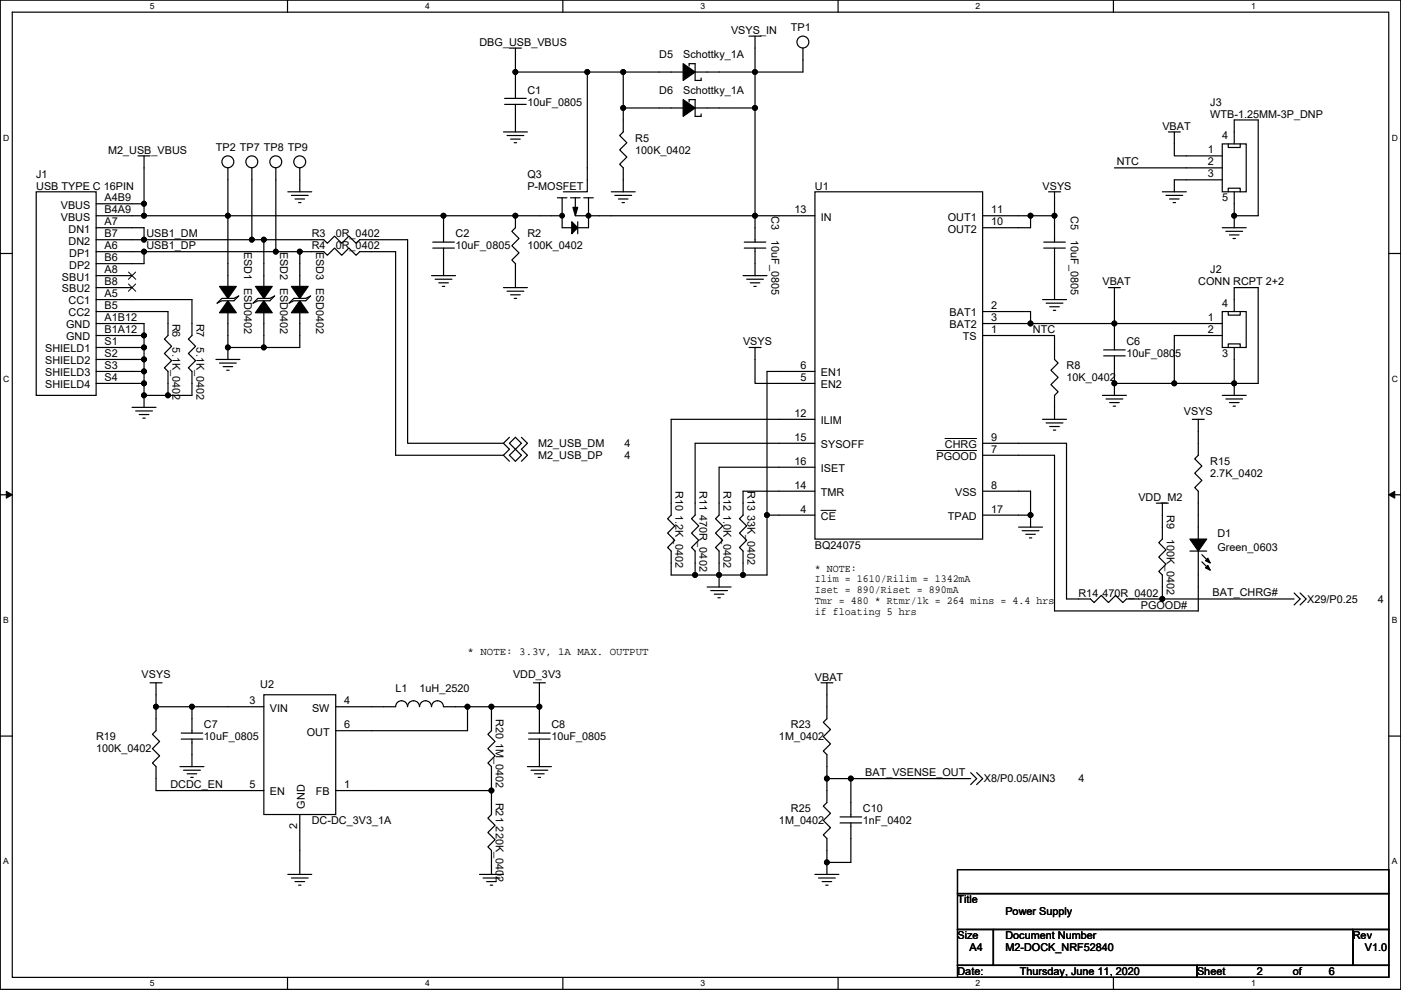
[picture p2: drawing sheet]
<svg xmlns="http://www.w3.org/2000/svg" width="297mm" height="210mm" viewBox="0 0 297 210" stroke-linecap="round" stroke-linejoin="round" font-family="sans-serif">
<path d="M.1 0h296.9v209.8h-296.9zM2.6 2.6h291.8v204.7h-291.8z" fill="none" stroke="#000" stroke-width=".25"/>
<g fill="#fff">
<path d="M31.8 .3h1v2h-1z"/>
<path d="M31.8 207.6h1v2h-1z"/>
</g>
<path d="M61 0v2.6M61 207.3v2.5" fill="none" stroke="#000" stroke-width=".25"/>
<g fill="#fff">
<path d="M90.1 .3h1v2h-1z"/>
<path d="M90.1 207.6h1v2h-1z"/>
</g>
<path d="M119.3 0v2.6M119.3 207.3v2.5" fill="none" stroke="#000" stroke-width=".25"/>
<g fill="#fff">
<path d="M148.5 .3h1v2h-1z"/>
<path d="M148.5 207.6h1v2h-1z"/>
</g>
<path d="M177.7 0v2.6M177.7 207.3v2.5" fill="none" stroke="#000" stroke-width=".25"/>
<g fill="#fff">
<path d="M206.9 .3h1v2h-1z"/>
<path d="M206.9 207.6h1v2h-1z"/>
</g>
<path d="M236.1 0v2.6M236.1 207.3v2.5" fill="none" stroke="#000" stroke-width=".25"/>
<g fill="#fff">
<path d="M265.2 .3h1v2h-1z"/>
<path d="M265.2 207.6h1v2h-1z"/>
<path d="M.7 28.2h1.3v2h-1.3z"/>
<path d="M295.1 28.2h1.3v2h-1.3z"/>
<path d="M.7 79.4h1.3v2h-1.3z"/>
<path d="M295.1 79.4h1.3v2h-1.3z"/>
</g>
<path d="M.1 53.8h2.5M294.4 53.8h2.6" fill="none" stroke="#000" stroke-width=".25"/>
<g fill="#fff">
<path d="M.7 130.5h1.2v2.1h-1.2z"/>
<path d="M295.1 130.5h1.2v2.1h-1.2z"/>
</g>
<path d="M.1 104.9h2.5M294.4 104.9h2.6" fill="none" stroke="#000" stroke-width=".25"/>
<path d="M1.3 104.2l1.3 .7-1.3 .8zM294.4 104.9l1.3-.7v1.5z" fill="#000" stroke="#000" stroke-width=".21"/>
<g fill="#fff">
<path d="M.7 181.7h1.2v2h-1.2z"/>
<path d="M295.1 181.7h1.2v2h-1.2z"/>
</g>
<g fill="none" stroke="#000" stroke-width=".25">
<path d="M108 10.2h2.5M109.3 10.2v5.1M109.3 15.3v5.6M109.3 15.3h15.2M124.5 15.3v25.4h-5.1M124.5 15.3h7.6M132.1 15.3v7.6M132.1 15.3h12.7M146.1 14v-.5h1.3v3.6h1.3v-.5M147.4 15.3h12.7v7.6M158.8 7.7h2.6M160.1 7.7v7.6h10.1v-5.1"/>
<path d="M29.3 33.1h2.5M30.5 33.1v10.1M48.3 35.6v10.2M53.4 35.6v15.2M58.5 35.6v17.8M63.6 35.6v5.1M106.7 28h5.1M107 22.1h4.6M107 20.9h4.6M107.5 28.7h3.6M108.3 29.5h2M109 30.3h.5"/>
<path d="M109.3 22.1v5.9M132.1 22.9v5.1l-.7 .7 1.5 1.6-1.5 1.5 1.5 1.5-1.5 1.5 .7 .8v5.1M144.8 22.9h-12.7M146.1 21.6v-.5h1.3v3.6h1.3v-.5M147.4 22.9h12.7M160.1 22.9v22.9M236.3 35.6h22.8M247.7 28h2.6M249 28v5.1h10.1M259.1 38.1h-10.1v2.6M259.1 30.5h5.1v10.2h-5.1zM260.4 30.5v.8h2.5v-.8"/>
<path d="M261.7 30.5v-5.1h5.1v20.4h-5.1M7.7 40.7h12.7v43.2h-12.7zM20.4 43.2h10.1M20.4 45.8h10.1M20.4 48.3h10.1v2.5M20.4 50.8h10.1M20.4 53.4h10.1M20.4 58.5h7.6M30.5 45.8h17.8M30.5 53.4v2.5h-10.1M30.5 50.8h22.9M30.5 43.2v2.6"/>
<path d="M30.5 53.4h28M48.3 45.8v15.2M48.3 45.8h45.7M53.4 50.8h2.5M55.9 50.8v10.2M55.9 50.8h12.7l.8 .8 1.5-1.5 1.6 1.5 1.5-1.5 1.5 1.5 .8-.8h10.1v43.2h20.3M58.5 53.4h5.1M61 40.7h5.1M61.8 41.4h3.5M62.5 42.2h2.1M63.3 43h.5M63.6 53.4h5l.8 .7 1.5-1.5 1.5 1.5 1.6-1.5 1.5 1.5 .8-.7h7.6v43.2h22.8"/>
<path d="M63.6 53.4v7.6M91.5 58.5h5.1M91.8 52.6h4.5M91.8 51.4h4.5M92.3 59.2h3.5M93 60h2.1M94 45.8v5.6M94 52.6v5.9M94 45.8h15.3M109.3 45.8h9.9M109.3 45.8v2.5l-.8 .8 1.5 1.5-1.5 1.5 1.5 1.5-1.5 1.6 .8 .7v5.1M118.2 42h2"/>
<path d="M119.2 42v6.3h2M121 42h2M122 42v2.5M122.5 47v2.6M123.8 42h2M124.8 42v6.3h-2.3M129.6 40.7h5.1M130.4 41.4h3.5M131.1 42.2h2.1M131.9 43h.5M157.5 58.5h5.1M157.8 52.6h4.6"/>
<path d="M157.8 51.4h4.6M158.3 59.2h3.6M159.1 60h2M160.1 45.8v5.6M160.1 52.6v5.9M160.1 45.8h-38.1M172.8 40.7h35.5v73.6h-35.5zM172.8 45.8h-12.7M208.3 45.8h10.2M218.5 45.8v2.5h-10.2M218.5 45.8h5.1M221.3 52.6h4.6"/>
<path d="M221.3 51.4h4.6M222.3 40.7h2.6M223.6 45.8v5.6M223.6 40.7v5.1M223.6 52.6v10.9M246.4 40.7h5.1M247.2 41.4h3.6M248 42.2h2M248.7 43h.5M259.1 48.3h5.1M259.9 49.1h3.6M260.4 40.7v-.8h2.5v.8"/>
<path d="M260.7 49.8h2M261.4 50.6h.5M261.7 40.7v5.1M261.7 45.8v2.5M20.4 63.5h20.3v7.7l-.8 .7 1.6 1.5-1.6 1.6 1.6 1.5-1.6 1.5 .8 .8v5.1h-5.1M20.4 66.1h15.2v5.1l-.7 .7 1.5 1.5-1.5 1.6 1.5 1.5-1.5 1.5 .7 .8v5.1M20.4 61h7.6M20.4 68.6h10.1v2.6M20.4 71.2h10.1M20.4 73.7h10.1M20.4 76.2h10.1M20.4 78.8h10.1"/>
<path d="M30.5 73.7v2.5M30.5 78.8v2.5M30.5 76.2v2.6M30.5 71.2v2.5M45.8 76.2h5.1M46 64.3l1.1-1h2.5l1-.5-1 1h-2.5zM46.5 77h3.6M47.3 77.8h2M48.1 78.5h.5M48.3 73.7h7.6M48.3 73.7v2.5M48.3 66.1v7.6"/>
<path d="M54.7 63.3h2.5l1-.5-1 1h-2.5l-1 .5zM55.9 66.1v7.6M61.3 64.3l1-1h2.5l1-.5-1 1h-2.5zM63.6 66.1v7.6h-7.7M93.8 60.7h.5M106.7 61h5.1M107.5 61.8h3.6M108.3 62.5h2M109 63.3h.5M158.8 73.7h2.6M159.8 60.7h.5M160.1 73.7v7.6h12.7"/>
<path d="M172.8 78.8h-10.2v30.5M208.3 71.2h15.3v5l.7 .8-1.5 1.5 1.5 1.6-1.5 1.5 1.5 1.5-.7 .8v5M208.3 66.1h10.2v2.5M208.3 68.6h10.2M218.5 68.6h17.8M221 63.5h5.1M221.8 64.3h3.6M222.6 65.1h2M223.3 65.8h.5M234 75.5h4.6M234 74.2h4.6M235 61h2.5"/>
<path d="M236.3 61v7.6M236.3 68.6v5.6M236.3 75.5v5.8M236.3 68.6h22.8M259.1 71.2h-10.1v10.1M259.1 66.1h5.1v7.6h-5.1zM260.4 66.1v.7h2.5v-.7M260.4 73.7v-.8h2.5v.8M261.7 73.7v7.6M261.7 66.1v-5.1h5.1v20.3h-5.1M20.4 81.3h10.1M28 86.4h5.1"/>
<path d="M28.8 87.2h3.5M29.5 87.9h2.1M30.3 88.7h.5M30.5 81.3v2.6M30.5 83.9v2.5M30.5 83.9h5.1M106.7 94l1.3 1.3-1.3 1.3M106.7 96.6l1.3 1.2M108 92.8l-1.3 1.2M108 96.6l1.3-1.3 1.3 1.3-1.3 1.2zM109.3 92.8l1.3 1.2-1.3 1.3-1.3-1.3zM110.6 92.8l1.2 1.2-1.2 1.3 1.2 1.3-1.2 1.2"/>
<path d="M172.8 88.9h-30.5v20.4l-.8 .7 1.6 1.5-1.6 1.6 1.6 1.5-1.6 1.5 .8 .8v5.1h5.1M172.8 94h-25.4v15.3l-.8 .7 1.5 1.5-1.5 1.6 1.5 1.5-1.5 1.5 .8 .8v5.1M172.8 99.1h-20.3v10.2l-.8 .7 1.5 1.5-1.5 1.6 1.5 1.5-1.5 1.5 .8 .8v7.6M208.3 94h17.8v33h5.1l.8 .8 1.5-1.5 1.5 1.5 1.5-1.5 1.6 1.5 .7-.8h7.6M208.3 96.6h15.3v33h30.5v-12.7M221 88.9h5.1M221.8 89.7h3.6M222.6 90.5h2M223.3 91.2h.5M233.7 83.9h5.1M234.5 84.6h3.6M235.3 85.4h2"/>
<path d="M236 86.1h.5M236.3 81.3v2.6M236.3 81.3h12.7M249 81.3h12.7M252.8 88.9h2.5M254.1 88.9v7.7l-.8 .7 1.5 1.5-1.5 1.6 1.5 1.5-1.5 1.5 .8 .8v10.1M259.1 83.9h5.1M259.9 84.6h3.6M260.7 85.4h2M261.4 86.1h.5M261.7 81.3v2.6M162.6 109.3v12.7h-5.1"/>
<path d="M162.6 109.3h10.2M172.8 104.2h-15.3v5.1l-.7 .7 1.5 1.5-1.5 1.6 1.5 1.5-1.5 1.5 .7 .8v5.1M208.3 104.2h10.2v5.1M208.3 109.3h10.2M216 111.8h5M216.7 112.6h3.6M217.5 113.3h2M218.2 114.1h.6M218.5 109.3v2.5M245.2 106.7h2.5M246.4 106.7v7.6l-.7 .8 1.5 1.5-1.5 1.6 1.5 1.5-1.5 1.5 .7 .8v5M252.3 116.9h3.5"/>
<path d="M254.8 117.6l1.5 1.6M254.8 119.2l1.5 1.5M147.4 122h10.1M149.9 124.5h5.1M150.7 125.3h3.5M151.4 126h2.1M152.2 126.8h.5M246.4 127h28M274.4 125.8l1.3 1.2-1.3 1.3M275.7 125.8l1.2 1.2-1.2 1.3M.1 156.1h2.5M31.8 144.8h2.6"/>
<path d="M33.1 149.9h7.6M33.1 144.8v5.1M33.1 149.9v5.1l-.8 .7 1.5 1.6-1.5 1.5 1.5 1.5-1.5 1.5 .8 .8v5.1h22.8M38.4 156.8h4.6M38.4 155.5h4.6M40.7 149.9v5.6M40.7 149.9h15.2M40.7 156.8v5.8M55.9 147.4h15.3v25.4h-15.3zM71.2 149.9h12.7a1.26 1.26 0 0 1 1.2-1.3 1.26 1.26 0 0 1 1.3 1.3 1.27 1.27 0 0 1 1.3-1.3 1.27 1.27 0 0 1 1.2 1.3 1.27 1.27 0 0 1 1.3-1.3 1.27 1.27 0 0 1 1.3 1.3 1.27 1.27 0 0 1 1.2-1.3 1.27 1.27 0 0 1 1.3 1.3h5.1M99.1 149.9h5.1M99.1 149.9v5.1h-27.9"/>
<path d="M104.2 149.9h10.2M104.2 149.9v5.1l-.8 .7 1.6 1.6-1.6 1.5 1.6 1.5-1.6 1.5 .8 .8v5.1M112.1 156.8h4.5M112.1 155.5h4.5M113.1 144.8h2.5M114.4 149.9v5.6M114.4 156.8v5.8M114.4 144.8v5.1M174.1 144.8h2.5M175.3 144.8v7.6l-.7 .8 1.5 1.5-1.5 1.6 1.5 1.5-1.5 1.5 .7 .8v5M294.4 156.1h2.6M38.2 162.6h5"/>
<path d="M38.9 163.4h3.6M39.7 164.1h2M40.4 164.9h.6M63.6 172.8v12.7M71.2 167.7h33M104.2 167.7v5.1l-.8 .7 1.6 1.5-1.6 1.6 1.6 1.5-1.6 1.5 .8 .8v5.1M111.8 162.6h5.1M112.6 163.4h3.5M113.3 164.1h2.1M114.1 164.9h.5M175.3 165.1v5.1l-.7 .8 1.5 1.5-1.5 1.5 1.5 1.6-1.5 1.5 .7 .7v5.1M175.3 165.1h5.1"/>
<path d="M178.1 174.5h4.6M178.1 173.3h4.6M180.4 165.1h25.4M180.4 165.1v8.2M180.4 174.5v8.4h-5.1M205.8 163.9l1.3 1.2-1.3 1.3M207.1 163.9l1.2 1.2-1.2 1.3M61 185.5h5.1M61.8 186.2h3.5M62.5 187h2.1M63.3 187.7h.5M101.7 185.5h5"/>
<path d="M102.4 186.2h3.6M103.2 187h2M103.9 187.7h.6M172.8 185.5h5.1M173.5 186.2h3.6M174.3 187h2M175.1 187.7h.5M175.3 182.9v2.6M203 184.4h91.4v5.1h-91.4zM203 189.5h91.4v7.6h-91.4zM203 197.1h7.6v7.7h-7.6zM210.6 197.1h76.2v7.7h-76.2z"/>
<path d="M286.8 197.1h7.6v7.7h-7.6zM203 204.8h50.8v2.5h-50.8zM253.8 204.8h40.6v2.5h-40.6z"/>
<circle cx="170.2" cy="8.9" r="1.26"/>
<circle cx="48.3" cy="34.3" r="1.26"/>
<circle cx="53.4" cy="34.3" r="1.26"/>
<circle cx="58.5" cy="34.3" r="1.26"/>
<circle cx="63.5" cy="34.3" r="1.26"/>
</g>
<path d="M27.2 57.7l1.6 1.5M28.8 57.7l-1.6 1.5M27.2 60.2l1.6 1.6M28.8 60.2l-1.6 1.6M198.6 95.5h8.5M200.3 93h6.8M174 108.2h3.2" fill="none" stroke="#000" stroke-width=".21"/>
<g fill="#000" stroke="#000" stroke-width=".25">
<path d="M144.8 13.5l2.6 1.8-2.6 1.8z" fill-rule="evenodd"/>
<path d="M144.8 21.1l2.6 1.8-2.6 1.8z" fill-rule="evenodd"/>
<path d="M121.2 47l1.3 1.3-1.3 1.3z" fill-rule="evenodd"/>
<path d="M121.5 44h1l-.5 1.8z" fill-rule="evenodd"/>
<path d="M48.3 63.8l1.8 2.5h-3.6z" fill-rule="evenodd"/>
<path d="M46.5 60.7h3.6l-1.8 2.6z" fill-rule="evenodd"/>
<path d="M55.9 63.8l1.8 2.5h-3.5z" fill-rule="evenodd"/>
<path d="M54.2 60.7h3.5l-1.8 2.6z" fill-rule="evenodd"/>
<path d="M63.6 63.8l1.7 2.5h-3.5z" fill-rule="evenodd"/>
<path d="M61.8 60.7h3.5l-1.7 2.6z" fill-rule="evenodd"/>
<path d="M252.3 114.3h3.5l-1.7 2.6z" fill-rule="evenodd"/>
<path d="M256.1 119.9l.5 1-1-.5z" fill-rule="evenodd"/>
<path d="M256.1 118.4l.5 1-1-.5z" fill-rule="evenodd"/>
<circle cx="109.3" cy="15.3" r=".5"/>
<circle cx="124.5" cy="15.3" r=".5"/>
<circle cx="132.1" cy="15.3" r=".5"/>
<circle cx="160.1" cy="15.3" r=".5"/>
<circle cx="132.1" cy="22.9" r=".5"/>
<circle cx="160.1" cy="22.9" r=".5"/>
<circle cx="30.5" cy="50.8" r=".5"/>
<circle cx="30.5" cy="43.2" r=".5"/>
<circle cx="30.5" cy="45.7" r=".5"/>
<circle cx="30.5" cy="53.4" r=".5"/>
<circle cx="48.3" cy="45.7" r=".5"/>
<circle cx="53.4" cy="50.8" r=".5"/>
<circle cx="55.9" cy="50.8" r=".5"/>
<circle cx="58.5" cy="53.4" r=".5"/>
<circle cx="63.5" cy="53.4" r=".5"/>
<circle cx="94" cy="45.7" r=".5"/>
<circle cx="109.3" cy="45.7" r=".5"/>
<circle cx="119.2" cy="45.7" r=".5"/>
<circle cx="124.8" cy="45.7" r=".5"/>
<circle cx="160.1" cy="45.7" r=".5"/>
<circle cx="218.5" cy="45.7" r=".5"/>
<circle cx="223.6" cy="45.7" r=".5"/>
<circle cx="261.7" cy="45.7" r=".5"/>
<circle cx="30.5" cy="78.8" r=".5"/>
<circle cx="30.5" cy="76.2" r=".5"/>
<circle cx="30.5" cy="71.1" r=".5"/>
<circle cx="30.5" cy="73.7" r=".5"/>
<circle cx="48.3" cy="73.7" r=".5"/>
<circle cx="55.9" cy="73.7" r=".5"/>
<circle cx="218.5" cy="68.6" r=".5"/>
<circle cx="236.3" cy="68.6" r=".5"/>
<circle cx="30.5" cy="83.8" r=".5"/>
<circle cx="30.5" cy="81.3" r=".5"/>
<circle cx="35.6" cy="83.8" r=".5"/>
<circle cx="236.3" cy="81.3" r=".5"/>
<circle cx="249" cy="81.3" r=".5"/>
<circle cx="261.7" cy="81.3" r=".5"/>
<circle cx="162.6" cy="109.2" r=".5"/>
<circle cx="218.5" cy="109.2" r=".5"/>
<circle cx="147.4" cy="121.9" r=".5"/>
<circle cx="152.4" cy="121.9" r=".5"/>
<circle cx="157.5" cy="121.9" r=".5"/>
<circle cx="246.4" cy="127" r=".5"/>
<circle cx="33.1" cy="149.9" r=".5"/>
<circle cx="40.7" cy="149.9" r=".5"/>
<circle cx="99.1" cy="149.9" r=".5"/>
<circle cx="104.2" cy="149.9" r=".5"/>
<circle cx="114.3" cy="149.9" r=".5"/>
<circle cx="104.2" cy="167.7" r=".5"/>
<circle cx="175.3" cy="165.1" r=".5"/>
<circle cx="180.4" cy="165.1" r=".5"/>
<circle cx="175.3" cy="182.9" r=".5"/>
</g>
<g font-size="2.3">
<text x="101.7" y="9.7">DBG_USB_VBUS</text>
<text x="155" y="7.2">VSYS_IN</text>
<text x="167.7" y="6.7">TP1</text>
<text x="139.8" y="12.3">D5</text>
<text x="144.8" y="12.3">Schottky_1A</text>
<text x="111.8" y="19.9">C1</text>
<text x="111.8" y="22.4">10uF_0805</text>
<text x="139.8" y="19.9">D6</text>
<text x="144.8" y="19.9">Schottky_1A</text>
<text x="256.6" y="22.4">J3</text>
<text x="246.4" y="27.5">VBAT</text>
<text x="256.6" y="25">WTB-1.25MM-3P_DNP</text>
<text x="259.1" y="29.5">4</text>
<text x="22.9" y="32.6">M2_USB_VBUS</text>
<text x="45.8" y="32.1">TP2 TP7 TP8 TP9</text>
<text x="134.7" y="30">R5</text>
<text x="134.7" y="32.6">100K_0402</text>
<text x="236.8" y="35.1">NTC</text>
<text x="256.1" y="32.5">1</text>
<text x="256.1" y="35.1">2</text>
<text x="7.7" y="37.7">J1</text>
<text x="7.7" y="40.2">USB TYPE C 16PIN</text>
<text x="111.8" y="37.7">Q3</text>
<text x="111.8" y="40.2">P-MOSFET</text>
<text x="172.8" y="40.2">U1</text>
<text x="221" y="40.2">VSYS</text>
<text x="256.1" y="37.6">3</text>
<text x="12.9" y="44.3">VBUS</text>
<text x="12.9" y="46.8">VBUS</text>
<text x="22.2" y="47.8">A7</text>
<text x="22.2" y="42.7">A4B9</text>
<text x="22.2" y="45.2">B4A9</text>
<text x="163.6" y="45.8" transform="rotate(90 163.6 45.8)">C3</text>
<text x="168.5" y="45.2">13</text>
<text x="174.1" y="46.8">IN</text>
<text x="201" y="46.8">OUT1</text>
<text x="210.1" y="45.2">11</text>
<text x="210.1" y="47.8">10</text>
<text x="227.1" y="45.8" transform="rotate(90 227.1 45.8)">C5</text>
<text x="259.1" y="42.7">5</text>
<text x="14.5" y="49.3">DN1</text>
<text x="14.5" y="51.9">DN2</text>
<text x="22.2" y="52.9">A6</text>
<text x="22.2" y="50.3">B7</text>
<text x="31" y="50.2">USB1_DM</text>
<text x="31" y="52.8">USB1_DP</text>
<text x="51.8" y="53.4" transform="rotate(90 51.8 53.4)">ESD1 ESD0402</text>
<text x="59.4" y="53.4" transform="rotate(90 59.4 53.4)">ESD2 ESD0402</text>
<text x="66.1" y="52.9">R4</text>
<text x="66.1" y="50.4">R3</text>
<text x="67" y="53.4" transform="rotate(90 67 53.4)">ESD3 ESD0402</text>
<text x="71.2" y="52.9">0R_0402</text>
<text x="71.2" y="50.4">0R_0402</text>
<text x="96.6" y="50.4">C2</text>
<text x="96.6" y="52.9">10uF_0805</text>
<text x="111.8" y="50.4">R2</text>
<text x="111.8" y="52.9">100K_0402</text>
<text x="163.6" y="50.8" transform="rotate(90 163.6 50.8)">10uF_0805</text>
<text x="201" y="49.3">OUT2</text>
<text x="227.1" y="50.8" transform="rotate(90 227.1 50.8)">10uF_0805</text>
<text x="13.1" y="59.5">SBU1</text>
<text x="14.7" y="54.4">DP1</text>
<text x="14.7" y="57">DP2</text>
<text x="22.2" y="57.9">A8</text>
<text x="22.2" y="55.4">B6</text>
<text x="256.6" y="58">J2</text>
<text x="13.1" y="62">SBU2</text>
<text x="14.5" y="64.6">CC1</text>
<text x="22.2" y="60.5">B8</text>
<text x="22.2" y="63">A5</text>
<text x="22.2" y="65.6">B5</text>
<text x="210.1" y="65.6">2</text>
<text x="233.7" y="60.5">VBAT</text>
<text x="254.1" y="60.5">CONN RCPT 2+2</text>
<text x="259.1" y="65.1">4</text>
<text x="14" y="69.7">GND</text>
<text x="14.5" y="67.1">CC2</text>
<text x="22.2" y="68.1">A1B12</text>
<text x="22.2" y="70.6">B1A12</text>
<text x="36.6" y="68.6" transform="rotate(90 36.6 68.6)">R6</text>
<text x="41.6" y="68.6" transform="rotate(90 41.6 68.6)">R7</text>
<text x="201.3" y="67.1">BAT1</text>
<text x="201.3" y="69.7">BAT2</text>
<text x="210.1" y="70.6">1</text>
<text x="210.1" y="68.1">3</text>
<text x="219" y="70.7">NTC</text>
<text x="256.1" y="68.1">1</text>
<text x="256.1" y="70.6">2</text>
<text x="9.6" y="74.7">SHIELD1</text>
<text x="9.6" y="77.3">SHIELD2</text>
<text x="14" y="72.2">GND</text>
<text x="22.2" y="73.2">S1</text>
<text x="22.2" y="75.7">S2</text>
<text x="36.6" y="73.7" transform="rotate(90 36.6 73.7)">5.1K_0402</text>
<text x="41.6" y="73.7" transform="rotate(90 41.6 73.7)">5.1K_0402</text>
<text x="157.5" y="73.2">VSYS</text>
<text x="204.1" y="72.2">TS</text>
<text x="238.8" y="73.2">C6</text>
<text x="238.8" y="75.8">10uF_0805</text>
<text x="259.1" y="75.8">3</text>
<text x="9.6" y="79.8">SHIELD3</text>
<text x="9.6" y="82.4">SHIELD4</text>
<text x="22.2" y="78.3">S3</text>
<text x="22.2" y="80.8">S4</text>
<text x="169.7" y="80.8">5</text>
<text x="169.7" y="78.3">6</text>
<text x="174.1" y="82.4">EN2</text>
<text x="174.1" y="79.8">EN1</text>
<text x="226.1" y="78.3">R8</text>
<text x="226.1" y="80.8">10K_0402</text>
<text x="168.5" y="88.4">12</text>
<text x="174.1" y="90">ILIM</text>
<text x="251" y="87.9">VSYS</text>
<text x="114.1" y="94.8">M2_USB_DM</text>
<text x="132.4" y="94.8">4</text>
<text x="168.5" y="93.5">15</text>
<text x="174.1" y="95.1">SYSOFF</text>
<text x="200.3" y="95.1">CHRG</text>
<text x="210.1" y="93.5">9</text>
<text x="114.1" y="97.3">M2_USB_DP</text>
<text x="132.4" y="97.3">4</text>
<text x="168.5" y="98.6">16</text>
<text x="174.1" y="100.1">ISET</text>
<text x="198.6" y="97.6">PGOOD</text>
<text x="210.1" y="96">7</text>
<text x="256.6" y="98.6">R15</text>
<text x="256.6" y="101.2">2.7K_0402</text>
<text x="143.2" y="104.2" transform="rotate(90 143.2 104.2)">R10 1.2K_0402</text>
<text x="148.3" y="104.2" transform="rotate(90 148.3 104.2)">R11 470R_0402</text>
<text x="153.4" y="104.2" transform="rotate(90 153.4 104.2)">R12 1.0K_0402</text>
<text x="158.5" y="104.2" transform="rotate(90 158.5 104.2)">R13 33K_0402</text>
<text x="168.5" y="103.7">14</text>
<text x="174.1" y="105.2">TMR</text>
<text x="202.5" y="105.2">VSS</text>
<text x="210.1" y="103.7">8</text>
<text x="241.4" y="106.2">VDD_M2</text>
<text x="169.7" y="108.7">4</text>
<text x="174.1" y="110.3">CE</text>
<text x="201" y="110.3">TPAD</text>
<text x="210.1" y="108.7">17</text>
<text x="247.4" y="109.3" transform="rotate(90 247.4 109.3)">R9</text>
<text x="258.1" y="113.9">D1</text>
<text x="172.8" y="116.4">BQ24075</text>
<text x="247.4" y="114.3" transform="rotate(90 247.4 114.3)">100K_0402</text>
<text x="258.1" y="116.9">Green_0603</text>
<text x="172.8" y="121.2">* NOTE:</text>
<text x="172.8" y="123.5">Ilim = 1610/Rilim = 1342mA</text>
<text x="172.8" y="125.8">Iset = 890/Riset = 890mA</text>
<text x="172.8" y="128.1">Tmr = 480 * Rtmr/1k = 264 mins = 4.4 hrs</text>
<text x="172.8" y="130.4">if floating 5 hrs</text>
<text x="228.7" y="126.6">R14 470R_0402</text>
<text x="241.9" y="129.1">PGOOD#</text>
<text x="257.1" y="126.4">BAT_CHRG#</text>
<text x="277.2" y="127.8">X29/P0.25</text>
<text x="292.2" y="127.8">4</text>
<text x="30" y="143.8">VSYS</text>
<text x="99.1" y="139">* NOTE: 3.3V, 1A MAX. OUTPUT</text>
<text x="108.8" y="143.8">VDD_3V3</text>
<text x="52.9" y="149.4">3</text>
<text x="55.2" y="145.9">U2</text>
<text x="73" y="149.4">4</text>
<text x="83.9" y="146.9">L1</text>
<text x="89" y="146.9">1uH_2520</text>
<text x="172.8" y="144.3">VBAT</text>
<text x="43.2" y="154.5">C7</text>
<text x="57.2" y="150.9">VIN</text>
<text x="66.2" y="150.9">SW</text>
<text x="73" y="154.5">6</text>
<text x="105.1" y="152.4" transform="rotate(90 105.1 152.4)">R20 1M_0402</text>
<text x="116.9" y="154.5">C8</text>
<text x="167.7" y="154.5">R23</text>
<text x="20.4" y="157">R19</text>
<text x="20.4" y="159.6">100K_0402</text>
<text x="43.2" y="157">10uF_0805</text>
<text x="65.1" y="156">OUT</text>
<text x="116.9" y="157">10uF_0805</text>
<text x="165.2" y="157">1M_0402</text>
<text x="36.1" y="167.1">DCDC_EN</text>
<text x="52.9" y="167.2">5</text>
<text x="73" y="167.2">1</text>
<text x="183.4" y="164.5">BAT_VSENSE_OUT</text>
<text x="208.6" y="165.9">X8/P0.05/AIN3</text>
<text x="228.7" y="165.9">4</text>
<text x="57.2" y="168.7">EN</text>
<text x="64.6" y="171.5" transform="rotate(-90 64.6 171.5)">GND</text>
<text x="67" y="168.7">FB</text>
<text x="105.1" y="170.2" transform="rotate(90 105.1 170.2)">R21 220K_0402</text>
<text x="167.7" y="172.3">R25</text>
<text x="182.9" y="172.3">C10</text>
<text x="63" y="175.8" transform="rotate(-90 63 175.8)">2</text>
<text x="66.1" y="174.8">DC-DC_3V3_1A</text>
<text x="165.2" y="174.8">1M_0402</text>
<text x="182.9" y="174.8">1nF_0402</text>
<text x="203" y="191.6">Title</text>
<text x="213.2" y="194.1">Power Supply</text>
<text x="203" y="199.2">Size</text>
<text x="205.5" y="201.7">A4</text>
<text x="213.2" y="199.2">Document Number</text>
<text x="213.2" y="201.7">M2-DOCK_NRF52840</text>
<text x="286.8" y="199.2">Rev</text>
<text x="289.4" y="201.7">V1.0</text>
<text x="203" y="206.8">Date:</text>
<text x="216.2" y="206.8">Thursday, June 11, 2020</text>
<text x="253.8" y="206.8">Sheet</text>
<text x="266.5" y="206.8">2</text>
<text x="274.1" y="206.8">of</text>
<text x="281.7" y="206.8">6</text>
</g>
<g font-size="1.8">
<text x="31.8" y="1.9">5</text>
<text x="90.1" y="1.9">4</text>
<text x="148.5" y="1.9">3</text>
<text x="206.9" y="1.9">2</text>
<text x="265.2" y="1.9">1</text>
<text x=".7" y="29.8">D</text>
<text x="295.1" y="29.8">D</text>
<text x=".7" y="81">C</text>
<text x="295.1" y="81">C</text>
<text x=".7" y="132.2">B</text>
<text x="295.1" y="132.2">B</text>
<text x=".7" y="183.3">A</text>
<text x="295.1" y="183.3">A</text>
<text x="31.8" y="209.2">5</text>
<text x="90.1" y="209.2">4</text>
<text x="148.5" y="209.2">3</text>
<text x="206.9" y="209.2">2</text>
<text x="265.2" y="209.2">1</text>
</g>
</svg>
